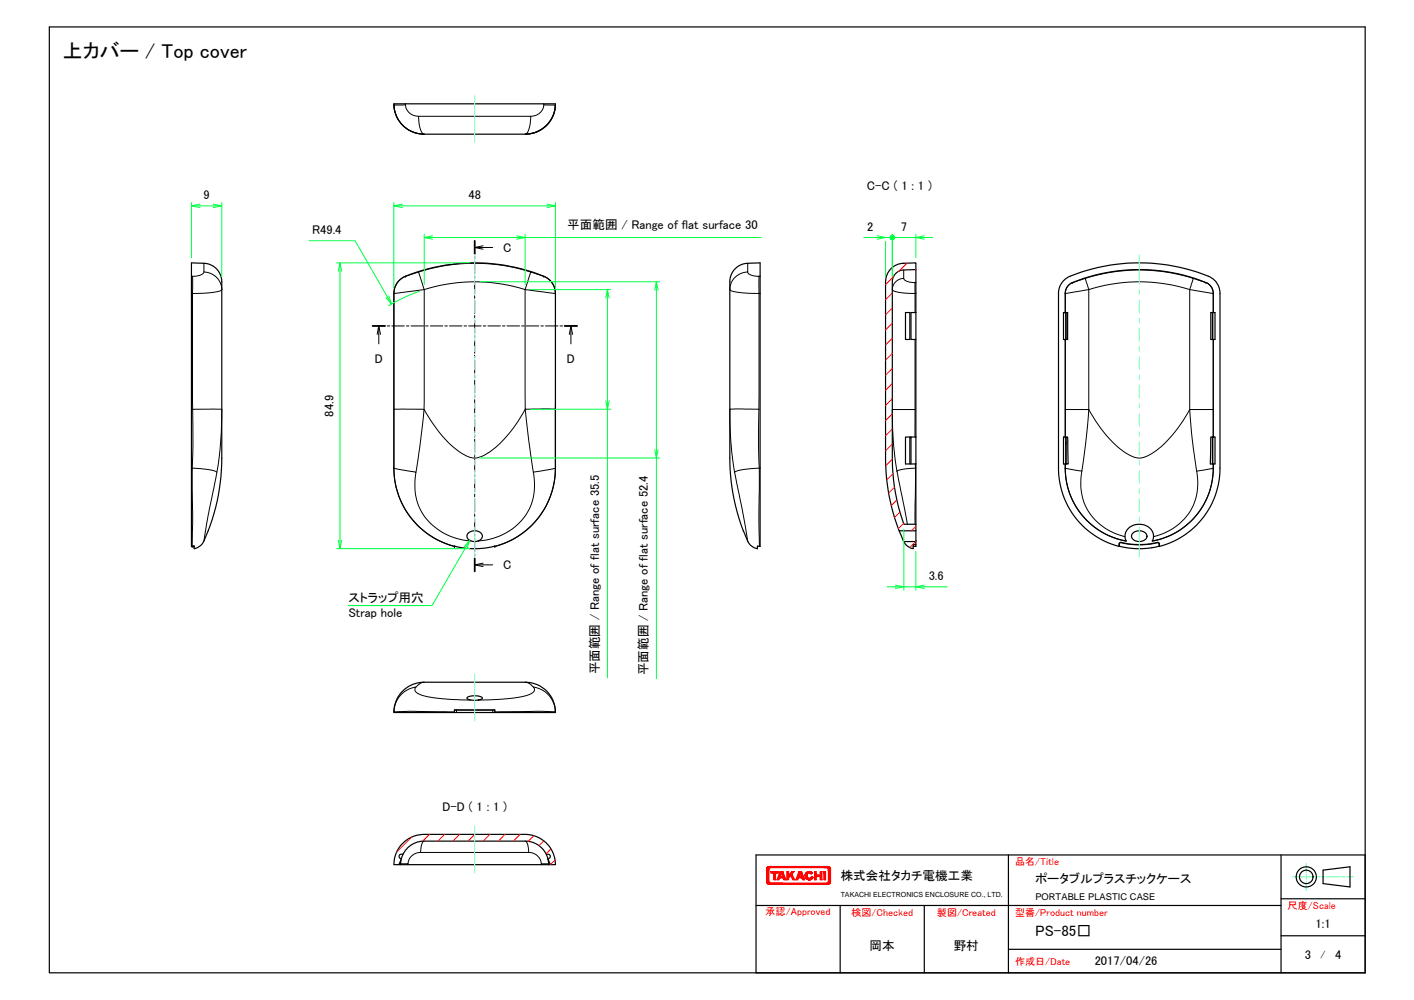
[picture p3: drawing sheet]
<svg xmlns="http://www.w3.org/2000/svg" width="420mm" height="297mm" viewBox="0 0 420 297" stroke-linecap="round" stroke-linejoin="round" font-family="sans-serif">
<g fill="none" stroke="#000" stroke-width=".36">
<path d="M14.7 8h390.9v281h-390.9zM126 39.9a8.8 8.8 0 0 1-8.9-9.1h47.8a8.8 8.8 0 0 1-8.9 9.1h-29.9M165 31.2a8.9 8.9 0 0 1-8.9 8.7M264.9 79.7l.9-.7 1.5-.6 4.8-.3v2l-3.6 .1a3.5 3.5 0 0 0-3.4 3.5v52.4a58.3 58.3 0 0 0 3.5 19.6h3.5v2h-4.9a59.4 59.4 0 0 1-4.1-21.6v-52.4a5.6 5.6 0 0 1 1.8-4zM118.5 83.4l.9-.7a53.5 53.5 0 0 1 43.3 0 5.5 5.5 0 0 1 2.3 4.5v51.9a24 24 0 0 1-18 23.2v-.1a24.7 24.7 0 0 1-12 0v.1a24.1 24.1 0 0 1-18-23.2v-51.9a5.5 5.5 0 0 1 1.5-3.8zM218.2 80.1a5.5 5.5 0 0 1 4-1.9l3.7-.1v84.2l-.8-.1v.8a5.4 5.4 0 0 1-3.6-3.9l-.1-.1a66.1 66.1 0 0 1-4.5-28.7v-44.3a8.9 8.9 0 0 1 1.3-5.9zM269.1 92.8h1.3v8h-1.3zM270.7 92.8h1.4v8h-1.4zM272.1 80.1v12.7M316 83.4l.9-.7a53.4 53.4 0 0 1 43.2 0 5.4 5.4 0 0 1 2.4 4.5v51.9a24 24 0 0 1-18 23.2v-.8l-.5-.4a24.6 24.6 0 0 1-11.2 0l-.3 .4v.8a24 24 0 0 1-18-23.2v-51.9a5.6 5.6 0 0 1 1.5-3.8zM316 92.8h.7v8h-.7zM316.5 92.8v-5.6a3.4 3.4 0 0 1 2.2-3.3 51.8 51.8 0 0 1 40.5 .6l.9 .9 .4 1.2v6.2"/>
<path d="M316.8 92.8h.4v8h-.4zM359.8 92.8h.5v8h-.5zM360.5 92.8h.5v8h-.5M360.5 92.8v8M272.1 100.8v37M316.5 100.8v29M360.5 100.8v29M270.4 129.8v8M270.6 129.8h-1.5v8h3M272.1 137.8v17.9M272.1 129.8h-1.4v8M316.5 129.8h-.5v8h1.4l-.2-8h-.4v8"/>
<path d="M316.5 129.8l.2 8M360.3 129.8v8M360.4 129.8h-.6l-.2 8h.9M360.4 129.8v8M360.4 129.8h.1M360.5 129.8h.5v8h-.5M360.5 137.8a22.1 22.1 0 0 1-18.1 22.9 3.6 3.6 0 0 0-3.9-5 3.7 3.7 0 0 0-3.9 5 22 22 0 0 1-18.1-22.9M139.1 158.4a2.52 2.52 0 0 1 4.3 .9 2.52 2.52 0 0 1-2.3 1.6 2.52 2.52 0 0 1-2.3-1.5zM267.2 157.7l1.3 3.2M272.1 157.7v3.2M336.6 158.4a2.69 2.69 0 0 1 4.2 .6 2.12 2.12 0 0 1-3.1 1.7 1.43 1.43 0 0 1-1.3-.8 1.43 1.43 0 0 1 .2-1.5zM57.1 162.3l.5-.1z"/>
<path d="M57.7 162.2h.1M57.7 162.2v.8a5.7 5.7 0 0 0 3.7-4.2 68.1 68.1 0 0 0 4.5-28.5v-44.3a8.8 8.8 0 0 0-1.4-5.9 5.7 5.7 0 0 0-3.9-1.9l-3.7-.1v84.2h.2M268.5 160.9h3.6v.9h-.7l-.1 1.2a4.1 4.1 0 0 1-2.8-2.1zM272.1 161.8v.5l-.8-.1M332.5 162.2a24.3 24.3 0 0 0 12 0M135 211.6h12M135 211.6l.1-.7h11.9v.7M135 211.6h-17.9a8.9 8.9 0 0 1 10.3-9h21.1a49.4 49.4 0 0 1 10.3 .5 8.5 8.5 0 0 1 6.1 8.5h-17.9M138.9 207.1a4.8 4.8 0 0 1 4.5 .2 4.2 4.2 0 0 1-4.3 .4l-.3-.3zM118.5 256.8h.5M119 256.8h44M119.2 255.4l-.2 1.4"/>
<path d="M119.8 253.7l-.5 1.3M119.8 250.4a8.9 8.9 0 0 1 6.3-2.6h29.9a9 9 0 0 1 9 9h-1.4l-.8-1.8a.66 .66 0 0 0 .7-.6 .66 .66 0 0 0-.7-.7h-.5a7 7 0 0 0-6.2-3.8h-30a6.9 6.9 0 0 0-6.3 3.8h-.6a.66 .66 0 0 0-.6 .7 .66 .66 0 0 0 .7 .6l-.8 1.8h-1.5a9.1 9.1 0 0 1 2.8-6.4zM162.3 253.7l.5 1.3M162.9 255.4l.1 1.4M163 256.8h.6M299.6 254v35M380.7 254v35M393.1 258.5l8-1v6l-8-1zM405.6 254h-180.9v35h180.9M224.7 269h156M249.6 269v20M274.6 269v20"/>
<path d="M380.7 278h24.9M380.7 267h24.9M299.6 282h81.1"/>
<circle cx="388.2" cy="260.5" r="2"/>
<circle cx="388.2" cy="260.5" r="3"/>
</g>
<g fill="none" stroke="#000" stroke-width=".3">
<path d="M117.1 31.2a8.9 8.9 0 0 0 8.9 8.7M120.5 31.2h-3.4a9 9 0 0 0 9 8.7 3.9 3.9 0 0 1-1.6-3.7l-.1-1.7h33.3l-.3 3.2a2.58 2.58 0 0 1-1.4 2.2M120.5 31.2a3.7 3.7 0 0 0 3.9 3.3M120.5 30.8v.4M161.6 30.8v.4M165 31.2a8.9 8.9 0 0 1-8.9 8.7M165 31.2h-3.4a3.7 3.7 0 0 1-3.9 3.3M60.6 78.2v2.6a5.1 5.1 0 0 1 5.2 5.5l-3.7 .7-4.9 .2v-5.1M141 73.5h5.4M141 71.5v4M141 76.1v.7M141 77.4v3.9"/>
<path d="M143.5 73l-2.5 .5 2.5 .5M222.2 78.2v2.6a5 5 0 0 0-5.2 5.5l3.6 .7 4.9 .2v-5.1a3.2 3.2 0 0 1-3.3-1.3M56.9 82.1h.3M56.9 87.2h.3v34.4M60.6 80.8a3.3 3.3 0 0 1-3.4 1.3M110.7 96.8h3.7M112.1 99.3l.5-2.5 .5 2.5M112.6 96.8v5.4M115.1 96.8h.7M116.4 96.8h3.7M117 87.2l.1 34.4M120.5 82.1a5 5 0 0 0-3.3 5.1l8.9-1.2-.1 35.6"/>
<path d="M120.5 82.1h.1M120.8 96.8h.7M122.1 96.8h3.7M124.4 80.8l-3.9 1.3M126.5 96.8h.7M127.9 96.8h3.7M132.2 96.8h.7M133.6 96.8h3.7M137.9 96.8h.7M139.3 96.8h3.7M141 82v.7M141 83.3v3.9"/>
<path d="M141 87.9v.7M141 89.2v3.9M141 93.7v.8M141 95.1v3.9M141 99.6v.8M143.6 96.8h.7M145 96.8h3.7M149.3 96.8h.8M150.7 96.8h3.7M155 96.8h.8M156.4 96.8h3.7M157.7 80.8l1.4 .5a8.3 8.3 0 0 1 5.3 3.3l.4 1 .2 1.6-8.1-1.1a51.5 51.5 0 0 0-30.8-.1l-1.7-5.2a54.5 54.5 0 0 1 33.3 0l-1.7 5.2 .1 35.6h8.9"/>
<path d="M160.7 96.8h.7M161.6 82.1h.1M162.1 96.8h3.7M165 87.2v34.4M165 87.2h.1M166.4 96.8h.8M167.8 96.8h3.7M169.2 99.3l.4-2.5 .5 2.5M169.6 96.8v5.4M225.5 82.1h.4M225.9 87.2h-.4v34.4M268.5 80.2v2.5a3.2 3.2 0 0 0-3.2 3.5l1.7 .6 4.9 .4"/>
<path d="M268.5 82.7a3.2 3.2 0 0 0 3.4 1.2v3.3M271.9 83.9h.2M271.9 87.2h.2M271.9 87.2v5.6M316.5 87.2l7-1.2v35.6M316.5 87.2h.1M316.5 87.2v5.6M318.7 83.9h.1M322.4 82.7l1.1 3.3a49.5 49.5 0 0 1 30 0l1.1-3.3a52.5 52.5 0 0 0-36.7 1.7l-.9 1-.5 1.8M354.6 82.7l1.3 .5a8.3 8.3 0 0 1 3.9 1.8l.6 1.3 .1 .9M358.3 83.9h.1M360.5 87.2h.1"/>
<path d="M360.5 87.2v5.6M360.5 87.2l-7-1.2v35.6a35.6 35.6 0 0 1-11.2 13.1 5.8 5.8 0 0 1-7.5 0 33.6 33.6 0 0 1-11.3-13.1M141 101v3.9M141 105.5v.8M141 106.9v3.9M141 111.4v.8M141 112.8v3.9M141 117.3v.8M141 118.7v3.9M271.9 100.8v20.8M316.5 100.8v29M360.5 100.8v20.8"/>
<path d="M56.9 139.1h.2l.2-4.4-.1-13.1h8.6a97.8 97.8 0 0 1-1.4 18.7M126 121.6l-1.3 11.6-1.1 7.1M126 121.6h-8.9l-.1 17.5M126 121.6a35.2 35.2 0 0 0 11.3 13.1 6.1 6.1 0 0 0 8.1-.4 35.9 35.9 0 0 0 10.7-12.7l1 9.2 1.4 9.5M141 123.2v.8M141 124.6v3.9M141 129.1v.8M141 130.5v3.9M141 135v.8M141 136.4v3.9M165 121.6v17.5M165 139.1h.1"/>
<path d="M165 139.1l-6.5 1.2M165 139.1a24.1 24.1 0 0 1-18 23.2M225.5 121.6l-.1 10.9 .2 6.6M225.5 121.6l-8.5-.1a87.7 87.7 0 0 0 1.3 18.8M225.6 139.1h.3M225.6 139.1l-4.9 .4-2.4 .8M225.6 139.1v23.2M266.5 140l3.1 15.7M270.6 129.8h.1M270.6 129.8l.1 .2M271.9 129.8v-8.2h-6.6a89 89 0 0 0 1.2 18.4M272 137.8v1.3"/>
<path d="M272 139.1a13.1 13.1 0 0 0-5.5 .9M272 139.1h.1M272 139.1l-.1 16.6M316.5 121.6h7M316.5 139.1h.1M316.5 139.1a22 22 0 0 0 18.1 21.6M316.8 131.2l-.1 .8M321.5 140a16.2 16.2 0 0 0 12.8 19.4M323.5 121.6l-.9 10.3-1.1 8.1-4.9-.9-.1-1.3M355.6 140a16.2 16.2 0 0 1-12.8 19.4M360.4 129.8h.1M360.4 129.8v.2"/>
<path d="M360.5 137.8v1.3M360.5 129.8v-8.2h-7l.8 9.2 1.3 9.2M360.5 139.1l-4.9 .9M360.5 139.1h.1M360.5 139.1a22 22 0 0 1-18.1 21.6M141 140.9v.7M141 142.3v3.9M141 146.8v.8M141 148.2v3.9M141 152.7v.7M141 154.1v3.8M141 158.6v.7"/>
<path d="M141 160v3.9M158.5 140.3a16.4 16.4 0 0 1-12.6 19.8l-3.8 .6M218.3 140.3l2.3 11.3 1.5 9.1M57.6 162.2h.1M60.6 160.7l1.3-7.6 2.5-12.8-2.4-.8-4.9-.4v23.2M139.9 160.7a17.6 17.6 0 0 1-16.1-12.1 20.2 20.2 0 0 1-.2-8.3l-6.5-1.2a24 24 0 0 0 17.9 23.2M141 167.8h5.4M141 164.5v.7M141 165.9v3.8M143.5 167.3l-2.5 .5 2.5 .5M271.5 161.8v.4M332.6 161.6v.6"/>
<path d="M333.1 161.2l-.6 .4M333.2 161.1l-.1 .1a22.5 22.5 0 0 0 10.8 0M343.9 161.1v.1M343.9 161.2h.3l.2 .4M344.4 161.6h.1M344.4 161.6v.6M126 202.6l-1 .3-1.4 1.2M135 210.9h.6v.7M135.6 210.9h10.8M139.9 207.9h-.7a50.2 50.2 0 0 1-14.5-1.7 1.48 1.48 0 0 1-1.3-1.8l.2-.3a7.6 7.6 0 0 0-6.5 7.3l17.9 .1M147 210.9h-.6v.7M156.1 202.6l1.3 .5 1.1 1"/>
<path d="M158.5 204.1a7.5 7.5 0 0 1 6.5 7.3l-18 .1M158.5 204.1a1.19 1.19 0 0 1 .2 1.2 1.19 1.19 0 0 1-1 .8 43.7 43.7 0 0 1-14.8 1.8h-.8M121.3 256.6l-.1 .2M125 253.2a3.6 3.6 0 0 0-3.7 3.4h-2.3M126.1 249.9a3.5 3.5 0 0 0-1.1 3.3h32.1a3.7 3.7 0 0 1 3.8 3.4h2.1M156.1 249.9a3.4 3.4 0 0 1 1 3.3M160.9 256.6v.2"/>
</g>
<g fill="#000">
<circle cx="316.5" cy="92.8" r=".18"/>
<circle cx="316.5" cy="100.8" r=".18"/>
<circle cx="316.5" cy="137.8" r=".18"/>
<circle cx="316.5" cy="129.8" r=".18"/>
<circle cx="57.1" cy="162.3" r=".18"/>
<circle cx="135" cy="162.3" r=".18"/>
<circle cx="147" cy="162.3" r=".18"/>
</g>
<g fill="#f00" stroke="#f00" stroke-width=".3">
<path d="M246.1 258.3l.7 3.7-.7-.3z"/>
<path d="M246.1 261.7l.7 .3-.7-.1z"/>
<path d="M246.1 261.9l.7 .1z"/>
<path d="M246.1 262l.6 .3-.8-.2z"/>
<path d="M246.1 262l.7 .1-.1 .2z"/>
<path d="M246.1 262h.7v.1z"/>
<path d="M245.8 262.2l.7 .4z"/>
<path d="M245.9 262.1l.7 .4-.1 .1z"/>
<path d="M245.9 262.1l.8 .2-.1 .2z"/>
<path d="M245.7 262.3l.4 .4z"/>
<path d="M245.8 262.2l.5 .5z"/>
<path d="M245.8 262.2l.7 .4-.2 .1z"/>
<path d="M245.5 262.3l.6 .4z"/>
<path d="M229.1 262.3h16.4l.6 .4z"/>
<path d="M228.5 262.7l.6-.4 17 .4z"/>
<path d="M228.5 262.7l.6-.4z"/>
<path d="M228.8 262.2l.1 .1-.4 .4z"/>
<path d="M228.1 262.6l.7-.4z"/>
<path d="M228.1 262.6l.7-.4-.5 .5z"/>
<path d="M228.3 262.7l.5-.5z"/>
<path d="M227.9 262.3l.8-.2z"/>
<path d="M227.9 262.3l.8-.2-.7 .4z"/>
<path d="M228 262.5l.7-.4-.6 .5z"/>
<path d="M227.8 262h.8z"/>
<path d="M227.8 262h.8l-.8 .1z"/>
<path d="M227.8 262.1l.8-.1-.7 .3z"/>
<path d="M227.8 262l.7-.3v.2z"/>
<path d="M228.5 258.3v3.4l-.7 .3z"/>
<path d="M227.8 258.1l.7 .2-.7 3.7z"/>
<path d="M227.8 258.1h.7v.2z"/>
<path d="M227.8 258.1l.8-.1z"/>
<path d="M227.9 257.7l.8 .2z"/>
<path d="M227.9 257.7l.7 .3-.8-.1z"/>
<path d="M227.8 257.9l.8 .1-.8 .1z"/>
<path d="M228.1 257.5l.7 .3z"/>
<path d="M228 257.6l.1-.1 .6 .4z"/>
<path d="M228 257.6l.7 .3-.8-.2z"/>
<path d="M228.5 257.4l.4 .3z"/>
<path d="M228.3 257.4l.5 .4z"/>
<path d="M228.1 257.5l.2-.1 .5 .4z"/>
<path d="M228.5 257.4l.6 .3z"/>
<path d="M228.5 257.4l17 .3h-16.4z"/>
<path d="M228.5 257.4h17.6l-.6 .3z"/>
<path d="M245.5 257.7l.6-.3z"/>
<path d="M245.7 257.7l.4-.3z"/>
<path d="M245.8 257.8l.7-.3-.6 .4z"/>
<path d="M245.8 257.8l.5-.4 .2 .1z"/>
<path d="M246.1 257.4h.2l-.5 .4z"/>
<path d="M245.9 257.9l.8-.2z"/>
<path d="M245.9 257.9l.7-.3 .1 .1z"/>
<path d="M245.9 257.9l.6-.4 .1 .1z"/>
<path d="M246.1 258l.7 .1z"/>
<path d="M246.1 258l.7-.1v.2z"/>
<path d="M246.1 258l.6-.3 .1 .2z"/>
<path d="M246.1 258.1h.7l-.7 .2z"/>
<path d="M246.1 258.3l.7-.2v3.9z"/>
<path d="M230.5 259.4l.8-.5v.5z"/>
<path d="M229 258.9h2.3l-.8 .5z"/>
<path d="M229 258.9l1.5 .5h-.6z"/>
<path d="M229 258.9l.9 .5h-.9z"/>
<path d="M229.9 259.4l.6 1.9h-.6z"/>
<path d="M229.9 259.4h.6v1.9z"/>
<path d="M231.9 260.3h.6l.2 .5z"/>
<path d="M232.5 260.3l1 1-.8-.5z"/>
<path d="M232.6 258.9l.9 2.4-1-1z"/>
<path d="M231.8 258.9l.4 .5-.3 .9z"/>
<path d="M231.8 258.9l.1 1.4-1 1z"/>
<path d="M231.9 260.3l-.2 .5-.8 .5z"/>
<path d="M230.9 261.3l.8-.5-.2 .5z"/>
<path d="M231.8 258.9h.8l-.4 .5z"/>
<path d="M232.6 258.9l-.1 1.4-.3-.9z"/>
<path d="M231.9 260.3l.8 .5h-1z"/>
<path d="M232.7 260.8l.8 .5h-.6z"/>
<path d="M235.3 259.7l.3 1.6-.7-1.2z"/>
<path d="M234.4 259.9l.9-.2-.4 .4z"/>
<path d="M234.4 259.9l.5 .2-.5 .6z"/>
<path d="M234.4 259.9v.8l-.6 .6z"/>
<path d="M234.4 260.7v.6h-.6z"/>
<path d="M235.3 259.7l.9 1.6h-.6z"/>
<path d="M235.3 258.9h.8l-.8 .8z"/>
<path d="M235.3 258.9v.8l-.9 .2z"/>
<path d="M233.8 258.9h.6v1z"/>
<path d="M233.8 258.9l.6 1-.6 1.4z"/>
<path d="M237.5 260.3h.6l.2 .5z"/>
<path d="M238.1 260.3l1 1-.8-.5z"/>
<path d="M238.2 258.9l.9 2.4-1-1z"/>
<path d="M237.4 258.9l.4 .5-.3 .9z"/>
<path d="M237.4 258.9l.1 1.4-1 1z"/>
<path d="M237.5 260.3l-.2 .5-.8 .5z"/>
<path d="M236.5 261.3l.8-.5-.2 .5z"/>
<path d="M237.4 258.9h.8l-.4 .5z"/>
<path d="M238.2 258.9l-.1 1.4-.3-.9z"/>
<path d="M237.5 260.3l.8 .5h-1z"/>
<path d="M238.3 260.8l.8 .5h-.6z"/>
<path d="M241 259.6l.5-.3z"/>
<path d="M241.4 259.2l-.4 .4z"/>
<path d="M241 259.5l.4-.3z"/>
<path d="M241.3 259.1l-.3 .4z"/>
<path d="M241.3 259.1l-.4 .4z"/>
<path d="M240.9 259.5l.4-.4z"/>
<path d="M241.2 259.1l-.3 .4z"/>
<path d="M241.1 259l-.3 .4z"/>
<path d="M240.9 258.9l-.1 .5z"/>
<path d="M240.8 258.9l-.1 .5z"/>
<path d="M240.8 258.9l-.2 .5z"/>
<path d="M240.7 258.9l-.1 .5z"/>
<path d="M240.5 258.8v.5z"/>
<path d="M240.4 258.8l.1 .5z"/>
<path d="M240.3 258.9l.1 .4z"/>
<path d="M240.1 258.9l.2 .4z"/>
<path d="M240.1 258.9l.2 .5z"/>
<path d="M240 258.9l.3 .5z"/>
<path d="M240 258.9l.2 .5z"/>
<path d="M239.9 259l.3 .4z"/>
<path d="M239.8 259l.3 .4z"/>
<path d="M239.8 259l.3 .5z"/>
<path d="M239.7 259.1l.4 .4z"/>
<path d="M239.7 259.1l.3 .4z"/>
<path d="M239.6 259.2l.4 .3z"/>
<path d="M239.6 259.2l.4 .4z"/>
<path d="M239.6 259.2l.4 .4-.5-.3z"/>
<path d="M239.5 259.3l.5 .3z"/>
<path d="M239.5 259.3l.4 .4z"/>
<path d="M239.4 259.4l.5 .3z"/>
<path d="M239.3 259.5l.5 .3z"/>
<path d="M239.3 259.6l.5 .2z"/>
<path d="M239.3 259.6l.5 .3z"/>
<path d="M239.2 259.8l.6 .1z"/>
<path d="M239.2 259.9h.6z"/>
<path d="M239.2 259.9l.6 .1h-.6z"/>
<path d="M239.2 260l.6 .1z"/>
<path d="M239.2 260.2l.6-.1z"/>
<path d="M239.2 260.2h.6z"/>
<path d="M239.2 260.3l.6-.1z"/>
<path d="M239.2 260.3h.6z"/>
<path d="M239.2 260.4l.6-.1z"/>
<path d="M239.3 260.5l.5-.1z"/>
<path d="M239.3 260.7l.5-.2z"/>
<path d="M239.4 260.8l.4-.3z"/>
<path d="M239.4 260.8l.5-.3-.4 .4z"/>
<path d="M239.5 260.9l.4-.4z"/>
<path d="M239.5 260.9l.5-.3z"/>
<path d="M239.5 261l.5-.4z"/>
<path d="M239.5 261l.5-.3z"/>
<path d="M240 260.7l-.4 .4z"/>
<path d="M239.6 261.1l.4-.4-.3 .5z"/>
<path d="M240 260.7l-.3 .5z"/>
<path d="M240.1 260.8l-.4 .4z"/>
<path d="M240.1 260.8l-.3 .4z"/>
<path d="M240.1 260.8l-.1 .5z"/>
<path d="M240.2 260.9l-.2 .4z"/>
<path d="M240.2 260.9l-.1 .4z"/>
<path d="M240.3 260.9l-.1 .5z"/>
<path d="M240.4 260.9l-.2 .5z"/>
<path d="M240.4 260.9v.5z"/>
<path d="M240.4 260.9l.1 .5z"/>
<path d="M240.5 260.9l.1 .5z"/>
<path d="M240.6 260.9v.5z"/>
<path d="M240.6 260.9l.2 .4z"/>
<path d="M240.7 260.9l.2 .4z"/>
<path d="M240.7 260.9l.3 .4z"/>
<path d="M240.8 260.8l.2 .5z"/>
<path d="M240.9 260.8l.2 .4z"/>
<path d="M240.9 260.8l.3 .4z"/>
<path d="M240.9 260.7l.3 .5z"/>
<path d="M240.9 260.7l.4 .3z"/>
<path d="M241 260.7l.4 .2z"/>
<path d="M241 260.6l.4 .3z"/>
<path d="M241 260.6l.5 .2z"/>
<path d="M241.1 260.5l.4 .3z"/>
<path d="M241.1 260.5l.5 .3z"/>
<path d="M241.1 260.5l.5 .1z"/>
<path d="M241.1 260.4l.5 .2z"/>
<path d="M242 258.9h.6v1z"/>
<path d="M242 258.9l.6 1-.6 1.4z"/>
<path d="M242.6 259.9v.5l-.6 .9z"/>
<path d="M242.6 260.4v.9h-.6z"/>
<path d="M242.6 259.9l1.1 .5h-1.1z"/>
<path d="M242.6 259.9h1.1v.5z"/>
<path d="M243.7 259.9l.5 1.4-.5-.9z"/>
<path d="M244.2 258.9v2.4l-.5-1.4z"/>
<path d="M243.7 260.4l.5 .9h-.5z"/>
<path d="M243.7 258.9h.5l-.5 1z"/>
<path d="M244.8 258.9h.5v2.4z"/>
<path d="M244.8 258.9l.5 2.4h-.5z"/>
</g>
<path d="M388.1 256.5v2.6M388.1 259.8v1.3M384.1 260.5h2.1M386.6 260.5h1.1M388.1 260.5h4M388.1 261.8v2.7M392.7 260.5h.9M394.2 260.5h4M398.7 260.5h.9M400.1 260.5h2.1" fill="none" stroke="#0ff" stroke-width=".3"/>
<path d="M141 71.5v4M110.7 96.8h3.7M167.8 96.8h3.7M141 165.9v3.8" fill="none" stroke="#000" stroke-width=".51"/>
<g fill="none" stroke="#f00" stroke-width=".3">
<path d="M269.5 78.2l-2.5 2.4M265.1 96l-2 2M265.1 91.5l-2 2M265.1 87l-2 2M265.6 82.1l-2.5 2.4M272.1 80v.1M265.1 118.4l-2 2M265.1 113.9l-2 2.1M265.1 109.5l-2 1.9M265.1 105l-2 2M265.1 100.5l-2 2M265.1 136.4l-1.9 1.9"/>
<path d="M265.1 131.9l-2 2M265.1 127.4l-2 2M265.1 122.9l-2 2M265.3 140.7l-1.8 1.8M265.8 144.7l-1.8 1.8M266.5 148.5l-1.7 1.7M267.4 152.1l-1.6 1.6M268.5 155.5l-1.6 1.5M272.1 156.3l-1.3 1.4M272.1 160.9l-1.8 1.7M122.3 248.7l-4.4 4.4M127.6 247.8l-2 2.1"/>
<path d="M132.1 247.8l-2 2.1M136.6 247.8l-2 2.1M141.1 247.8l-2 2.1M145.6 247.8l-2 2.1M150.1 247.8l-2 2.1M154.5 247.8l-2 2.1M158.6 248.2l-1.6 1.7M161.6 249.8l-1.4 1.4M163.7 252.2l-1.4 1.4M164.9 255.4l-1.4 1.4"/>
</g>
<g fill="none" stroke="#80ffff" stroke-width=".3">
<path d="M141 28.3v14M141 75.6v8.9M338.5 75.6v8.9M141 86v1.5M141 89v4M141 94.5v1.4M141 97.5v3.9M338.5 86v1.5M338.5 89v4M338.5 94.5v1.4M338.5 97.5v3.9M141 102.9v1.5"/>
<path d="M141 105.9v4M141 111.4v1.4M141 114.3v4M141 119.8v1.5M338.5 102.9v1.5M338.5 105.9v4M338.5 111.4v1.4M338.5 114.3v4M338.5 119.8v1.5M141 122.8v3.9M141 128.2v1.5M141 131.2v4"/>
<path d="M141 136.7v1.5M141 139.7v3.9M338.5 122.8v3.9M338.5 128.2v1.5M338.5 131.2v4M338.5 136.7v1.5M338.5 139.7v3.9M141 145.1v1.5M141 148.1v3.9M141 153.6v1.5M141 156.5v9M338.5 145.1v1.5"/>
<path d="M338.5 148.1v3.9M338.5 153.6v1.5M338.5 156.5v9M141 200.2v13.9M141 245.4v14"/>
</g>
<g fill="none" stroke="#00ff3f" stroke-width=".3">
<path d="M56.9 61.2h9M56.9 60.2v16.4M59.4 60.6l-2.5 .6 2.5 .5M63.4 60.6l2.5 .6-2.5 .5M65.9 60.2v22M91.8 71.5h13.7l10.8 18.8M100 78.1h39.5M101 78.1v84.9M117 61.2h48M117 60.2v25.5M119.5 60.6l-2.5 .6 2.5 .5M126.1 69.6v14.9"/>
<path d="M128.5 70l-2.4 .5 2.4 .6M153.5 70l2.5 .5-2.5 .6M156 69.6v14.9M162.5 60.6l2.5 .6-2.5 .5M165 60.2v25.5M226.2 70.5h-100.1M256.7 70.5h20.5M260.7 70l2.4 .5-2.4 .6M263.1 71.7v10.5M265.1 69.6v12.6M272.1 69.6v7M274.6 70l-2.5 .5 2.5 .6"/>
<path d="M100.6 80.6l.4-2.5 .5 2.5M115.5 87.9l.8 2.4-1.6-1.9M124.6 86.5l-4.7 1.9-4.4 2.4M142.5 83.7h53.6M157.6 86h23.9M180 88.5l.5-2.5 .5 2.5M180.5 86v115.3M194.6 86.2l.4-2.5 .5 2.5M195 83.7v117.9M180 119.1l.5 2.5 .5-2.5M142.5 136.1h53.6M157.6 121.6h23.9"/>
<path d="M194.6 133.6l.4 2.5 .5-2.5M268.6 157.2v18.1M100 163h39.1M100.6 160.5l.4 2.5 .5-2.5M139.3 163h.2M266.1 173.8l2.5 .5-2.5 .5M272.1 163.8v11.5M274.6 173.8l-2.5 .5 2.5 .5M281.5 174.3h-17.9"/>
</g>
<path d="M137.9 162.4l1.7-1.9-.8 2.4M139.6 160.5l-11.2 19.4h-24.9" fill="none" stroke="#00ff40" stroke-width=".3"/>
<g fill="#00ff3f" stroke="#00ff3f" stroke-width=".3">
<path d="M265.7 70.2l.1 .3z"/>
<path d="M265.5 70.1l.3 .4z"/>
<path d="M265.4 70l.4 .5z"/>
<path d="M265.2 69.9l.6 .6z"/>
<path d="M265 70l.8 .5z"/>
<path d="M264.8 70l1 .5z"/>
<path d="M264.7 70.1l.1-.1 1 .5z"/>
<path d="M264.7 70.1l1.1 .4-1.2-.2z"/>
<path d="M264.6 70.3l1.2 .2h-1.3z"/>
<path d="M264.5 70.5h1.3l-1.3 .2z"/>
<path d="M264.5 70.7l1.3-.2-1.2 .3z"/>
<path d="M264.6 70.8l1.2-.3-1.1 .5z"/>
<path d="M264.7 71l1.1-.5-1 .6z"/>
<path d="M264.8 71.1l1-.6z"/>
<path d="M265 71.2l.8-.7z"/>
<path d="M265.8 70.5l-.6 .7z"/>
<path d="M265.8 70.5l-.4 .6z"/>
<path d="M265.8 70.5l-.3 .5z"/>
<path d="M265.8 70.5l-.1 .4z"/>
<path d="M265.8 70.5v.2z"/>
</g>
<text font-size="6" x="18.7" y="17.3">上カバー / Top cover</text>
<text font-size="4.5" x="307.6" y="278.1">PS-85□</text>
<g font-size="3.7">
<text x="60.5" y="59.2">9</text>
<text x="139.2" y="59.2">48</text>
<text x="257.6" y="56.4">C-C ( 1 : 1 )</text>
<text x="92.8" y="69.5">R49.4</text>
<text x="168.6" y="68.1">平面範囲 / Range of flat surface 30</text>
<text x="257.7" y="68.6">2</text>
<text x="267.7" y="68.6">7</text>
<text x="149.6" y="74.8">C</text>
<text x="111.4" y="107.9">D</text>
<text x="168.4" y="107.9">D</text>
<text x="99.1" y="123.7" transform="rotate(-90 99.1 123.7)">84.9</text>
<text x="149.6" y="169.1">C</text>
<text x="276" y="172.3">3.6</text>
<text x="103.5" y="178.8">ストラップ用穴</text>
<text x="103.5" y="183.2">Strap hole</text>
<text x="178" y="200.3" transform="rotate(-90 178 200.3)">平面範囲 / Range of flat surface 35.5</text>
<text x="192.5" y="200.6" transform="rotate(-90 192.5 200.6)">平面範囲 / Range of flat surface 52.4</text>
<text x="131.5" y="241">D-D ( 1 : 1 )</text>
<text x="249.8" y="261.3">株式会社タカチ電機工業</text>
<text x="307.6" y="262.4">ポータブルプラスチックケース</text>
<text x="390.9" y="275.8">1:1</text>
<text x="258.4" y="282.3">岡本</text>
<text x="283.4" y="282.3">野村</text>
<text x="325.3" y="286.7">2017/04/26</text>
<text x="387.7" y="284.8">3</text>
<text x="396.7" y="284.8">4</text>
</g>
<g font-size="3" fill="#f00">
<text x="301.7" y="257">品名/Title</text>
<text x="227.5" y="271.9">承認/Approved</text>
<text x="253" y="272.1">検図/Checked</text>
<text x="278.4" y="272">製図/Created</text>
<text x="301.7" y="272">型番/Product number</text>
<text x="382.6" y="270">尺度/Scale</text>
<text x="301.7" y="286.6">作成日/Date</text>
</g>
<text font-size="3" x="392.4" y="284.5">/</text>
<text font-size="2.8" x="307.6" y="267.4">PORTABLE PLASTIC CASE</text>
<text font-size="2.1" x="249.8" y="266.6">TAKACHI ELECTRONICS ENCLOSURE CO., LTD.</text>
</svg>
